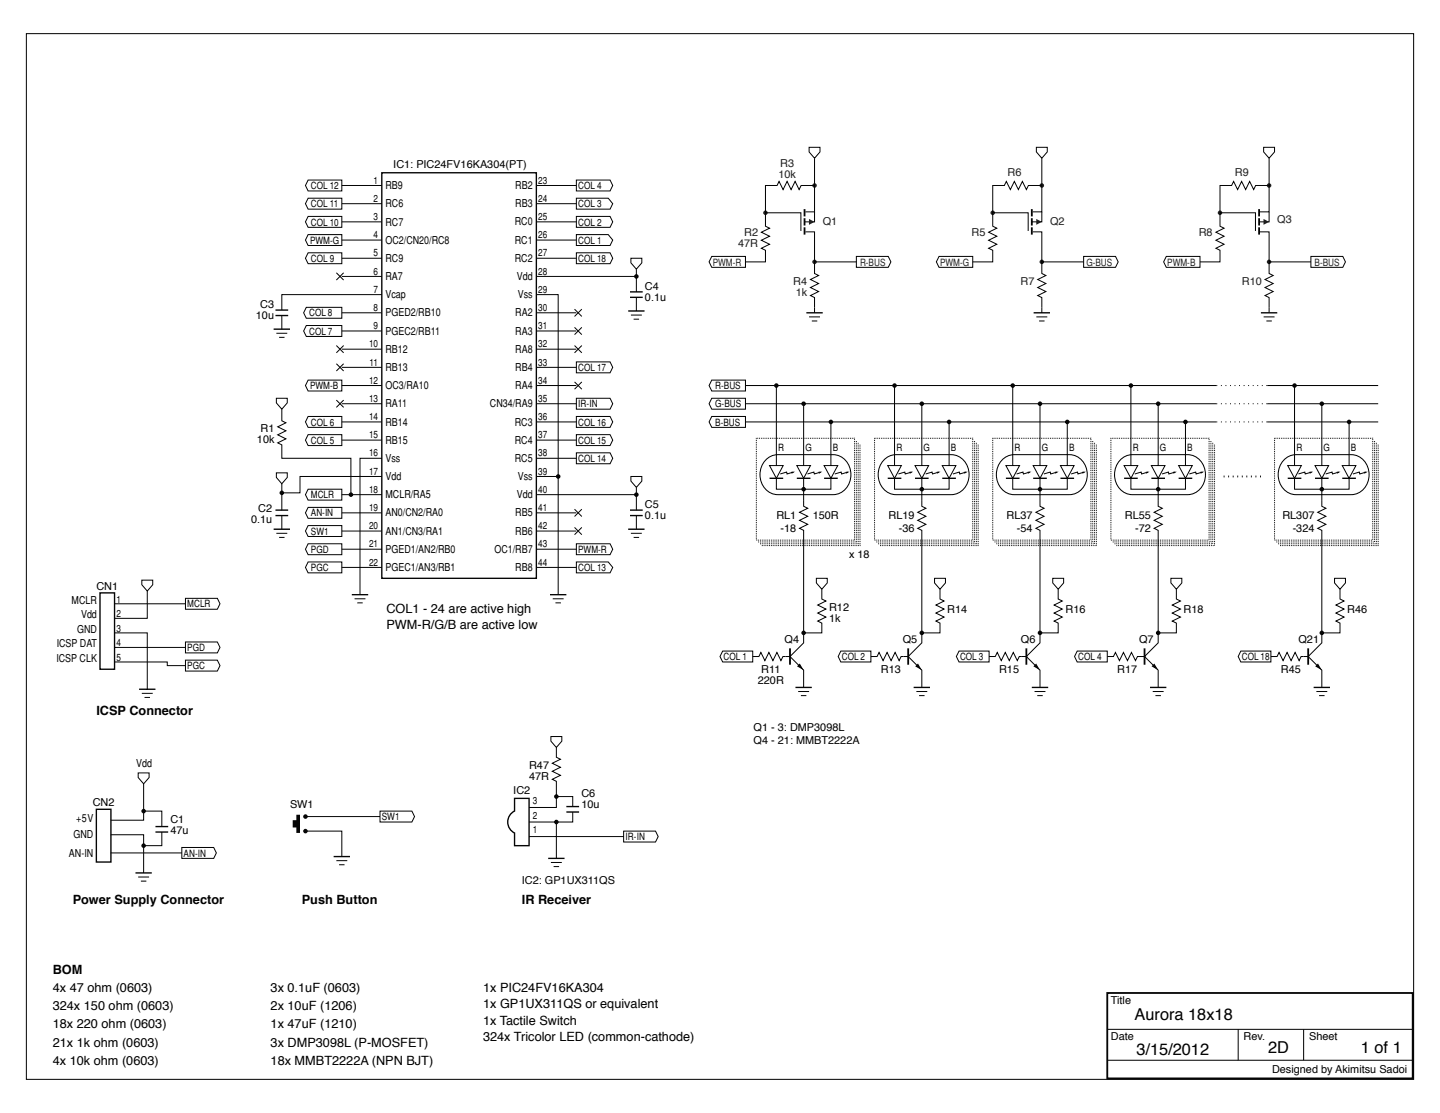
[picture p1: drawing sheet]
<svg xmlns="http://www.w3.org/2000/svg" width="279mm" height="216mm" viewBox="0 0 279 216" stroke-linecap="round" stroke-linejoin="round" font-family="sans-serif">
<!-- layer: base -->
<path d="M214.8 192.6h59.3v16.6h-59.3z" fill="none" stroke="#000" stroke-width=".35"/>
<path d="M5.1 6.5h269.2v202.9h-269.2zM214.8 199.7h59.3M240.2 199.7v6M252.9 199.7v6M214.8 205.7h59.3" fill="none" stroke="#000" stroke-width=".19"/>
<!-- layer: schematic -->
<g fill="none" stroke="#000" stroke-width=".19">
<path d="M144.6 78.3h91.4M144.6 74.8h91.4M150.6 74.8v15.5M155.9 78.3v12M173.6 74.8v15.5M178.9 78.3v12M196.5 74.8v15.5M201.8 78.3v12M219.4 74.8v15.5M224.7 78.3v12M245.9 78.3h21.5M245.9 74.8h21.5"/>
<path d="M251.2 74.8v15.5M256.5 78.3v12M144.6 81.8h91.4M149.3 90.3h2.7l-1.4 2.5zM153.9 91.6l-1.2 .3-.1-.3-1.2 .3M154.6 90.3h2.7l-1.4 2.5zM155.9 92.8v5.4l.8 .4-1.6 .8 1.6 .8-1.6 .7 1.6 .8-1.6 .8 .8 .4v19.9M159.2 91.6l-1.2 .3-.1-.3-1.2 .3M159.9 90.3h2.6l-1.3 2.5zM161.2 92.8v2.1h-5.3h-5.3v-2.1M161.2 81.8v8.5M164.5 91.6l-1.2 .3-.1-.3-1.2 .3"/>
<path d="M172.2 90.3h2.7l-1.3 2.5zM176.9 91.6l-1.3 .3v-.3l-1.3 .3M177.5 90.3h2.7l-1.3 2.5zM178.9 92.8v5.4l.8 .4-1.6 .8 1.6 .8-1.6 .7 1.6 .8-1.6 .8 .8 .4v19.9M182.2 91.6l-1.3 .3-.1-.3-1.2 .3M182.8 90.3h2.7l-1.4 2.5zM184.1 92.8v2.1h-5.2h-5.3v-2.1M184.1 81.8v8.5M187.5 91.6l-1.3 .3-.1-.3-1.2 .3M195.2 90.3h2.6l-1.3 2.5zM199.8 91.6l-1.2 .3-.1-.3-1.3 .3M200.5 90.3h2.6l-1.3 2.5z"/>
<path d="M201.8 92.8v5.4l.8 .4-1.6 .8 1.6 .8-1.6 .7 1.6 .8-1.6 .8 .8 .4v19.9M205.1 91.6l-1.2 .3-.1-.3-1.3 .3M205.8 90.3h2.6l-1.3 2.5zM207.1 92.8v2.1h-5.3h-5.3v-2.1M207.1 81.8v8.5M210.4 91.6l-1.2 .3-.1-.3-1.3 .3M218.1 90.3h2.7l-1.4 2.5zM222.7 91.6l-1.2 .3-.1-.3-1.2 .3M223.4 90.3h2.6l-1.3 2.5zM224.7 92.8v5.4l.8 .4-1.6 .8 1.6 .8-1.6 .7 1.6 .8-1.6 .8 .8 .4v19.9M228 91.6l-1.2 .3-.1-.3-1.2 .3M228.7 90.3h2.6l-1.3 2.5z"/>
<path d="M230 92.8v2.1h-5.3h-5.3v-2.1M230 81.8v8.5M233.3 91.6l-1.2 .3-.1-.3-1.2 .3M245.9 81.8h21.5M249.9 90.3h2.6l-1.3 2.5zM254.5 91.6l-1.2 .3-.1-.3-1.3 .3M255.1 90.3h2.7l-1.3 2.5zM256.5 92.8v5.4l.8 .4-1.6 .8 1.6 .8-1.6 .7 1.6 .8-1.6 .8 .8 .4v19.9M259.8 91.6l-1.3 .3v-.3l-1.3 .3M260.4 90.3h2.7l-1.3 2.5zM261.8 92.8v2.1h-5.3h-5.3v-2.1M261.8 81.8v8.5"/>
<path d="M265.1 91.6l-1.3 .3-.1-.3-1.2 .3M22.2 117.1h13.8M27.5 112.5h2.1v.9l-1 1.3-1.1-1.3zM28.6 114.7v5.2h-6.4M158.4 112.2h2.1v.9l-1 1.2-1.1-1.2zM159.5 114.3v1.9l.7 .4-1.5 .8 1.5 .7-1.5 .8 1.5 .8-1.5 .8 .8 .4v1.9h-3.6M181.3 112.2h2.1v.9l-1 1.2-1.1-1.2zM182.4 114.3v1.9l.8 .4-1.6 .8 1.6 .7-1.6 .8 1.6 .8-1.6 .8 .8 .4v1.9h-3.5M204.3 112.2h2.1v.9l-1.1 1.2-1-1.2zM205.3 114.3v1.9l.8 .4-1.6 .8 1.6 .7-1.6 .8 1.6 .8-1.6 .8 .8 .4v1.9h-3.5M227.2 112.2h2.1v.9l-1.1 1.2-1-1.2zM228.2 114.3v1.9l.8 .4-1.5 .8 1.5 .7-1.5 .8 1.5 .8-1.5 .8 .7 .4v1.9h-3.5"/>
<path d="M258.9 112.2h2.2v.9l-1.1 1.2-1.1-1.2zM260 114.3v1.9l.8 .4-1.6 .8 1.6 .7-1.6 .8 1.6 .8-1.6 .8 .8 .4v1.9h-3.5M22.2 125.6h13.8M22.2 122.8h6.4v10.9M22.2 128.4h10.3v.7h3.5M27.5 134.5h2.1M28 135.3h1.1M146 127.4h1.2l.4-.8 .8 1.5 .8-1.5 .8 1.5 .7-1.5 .8 1.5 .4-.7h1.4M154.9 134.1h2.1M155.4 134.9h1.1M155.9 122.8v1.9l-2.6 2.7 2.6 2.6v3.3M169 127.4h1.2l.4-.8 .7 1.5 .8-1.5 .8 1.5 .8-1.5 .8 1.5 .3-.7h1.4"/>
<path d="M177.8 134.1h2.1M178.3 134.9h1.1M178.9 122.8v1.9l-2.7 2.7 2.7 2.6v3.3M191.9 127.4h1.2l.4-.8 .8 1.5 .7-1.5 .8 1.5 .8-1.5 .8 1.5 .4-.7h1.3M200.7 134.1h2.1M201.3 134.9h1M201.8 122.8v1.9l-2.7 2.7 2.7 2.6v3.3M214.8 127.4h1.2l.4-.8 .8 1.5 .8-1.5 .8 1.5 .7-1.5 .8 1.5 .4-.7h1.4M223.7 134.1h2.1M224.2 134.9h1M224.7 122.8v1.9l-2.6 2.7 2.6 2.6v3.3M246.6 127.4h1.2l.4-.8 .8 1.5 .7-1.5 .8 1.5 .8-1.5 .8 1.5 .4-.7h1.3"/>
<path d="M255.4 134.1h2.1M255.9 134.9h1.1M256.5 122.8v1.9l-2.7 2.7 2.7 2.6v3.3M26.8 149.9h2.1v.9l-1 1.2-1.1-1.2zM27.9 152v7.1h-6.4M27.9 157.3h3.5v3M59.3 158.4h14.4M102.7 159.5h5.2v7M106.9 142.9h2.1v.9l-1.1 1.2-1-1.2zM107.9 154.5v2.1h-5.2M107.9 154.5h3.2v2M107.9 145v1.9l.8 .4-1.5 .8 1.5 .7-1.5 .8 1.5 .8-1.5 .8 .7 .4v2.9"/>
<path d="M111.1 157.5v2h-3.2M21.5 161.9h6.4v7.4M21.5 165.5h13.8M26.8 170.1h2.1M27.3 170.9h1.1M31.4 161.4v2.6h-3.5M59.3 161.2h7v5M65.3 167h2.1M65.8 167.7h1.1M102.7 162.3h18.3M106.9 167.3h2.1M107.4 168.1h1.1"/>
</g>
<g fill="none" stroke="#000" stroke-width=".26">
<path d="M149.3 92.8h2.7M154.6 92.8h2.7M159.9 92.8h2.6M172.2 92.8h2.7M177.5 92.8h2.7M182.8 92.8h2.7M195.2 92.8h2.6M200.5 92.8h2.6M205.8 92.8h2.6M218.1 92.8h2.7M223.4 92.8h2.6M228.7 92.8h2.6"/>
<path d="M249.9 92.8h2.6M255.1 92.8h2.7M260.4 92.8h2.7M19.4 115h2.8v14.8h-2.8zM27 133.7h3.2M154.3 133.3h3.2M177.3 133.3h3.1M200.2 133.3h3.2M223.1 133.3h3.2M254.9 133.3h3.2M18.7 157h2.8v10.2h-2.8zM99.8 154.9h2.9v9.1h-2.9v-2.4a2.38 2.38 0 0 1-1.3-2.1 2.38 2.38 0 0 1 1.3-2.2z"/>
<path d="M109.9 157.5h2.5M109.9 156.5h2.5M26.3 169.3h3.2M30.2 161.4h2.4M30.2 160.3h2.4M64.7 166.2h3.2M106.4 166.5h3.1"/>
</g>
<g fill="#000">
<path d="M153.5 91.5h.8l-.7 .4zM158.8 91.5h.7l-.6 .4zM164.1 91.5h.7l-.6 .4zM176.4 91.5h.8l-.6 .4zM181.7 91.5h.8l-.7 .4zM187 91.5h.8l-.7 .4zM199.4 91.5h.7l-.6 .4zM204.7 91.5h.7l-.6 .4zM210 91.5h.7l-.6 .4zM222.3 91.5h.7l-.6 .4zM227.6 91.5h.7l-.6 .4zM232.9 91.5h.7l-.6 .4z"/>
<path d="M254.1 91.5h.7l-.6 .4zM259.3 91.5h.8l-.6 .4zM264.6 91.5h.8l-.7 .4zM154.6 129.3l.6-.6 .7 1.3zM177.6 129.3l.5-.6 .8 1.3zM200.5 129.3l.5-.6 .8 1.3zM223.4 129.3l.6-.6 .7 1.3zM255.2 129.3l.5-.6 .8 1.3zM57.5 158h.7v3.6h-.7v-1.1h-.7v-1.4h.7z"/>
<circle cx="150.6" cy="74.8" r=".44"/>
<circle cx="155.9" cy="78.3" r=".44"/>
<circle cx="173.6" cy="74.8" r=".44"/>
<circle cx="178.9" cy="78.3" r=".44"/>
<circle cx="196.5" cy="74.8" r=".44"/>
<circle cx="201.8" cy="78.3" r=".44"/>
<circle cx="219.4" cy="74.8" r=".44"/>
<circle cx="224.7" cy="78.3" r=".44"/>
<circle cx="251.2" cy="74.8" r=".44"/>
<circle cx="256.5" cy="78.3" r=".44"/>
<circle cx="155.9" cy="94.9" r=".44"/>
<circle cx="161.2" cy="81.8" r=".44"/>
<circle cx="178.9" cy="94.9" r=".44"/>
<circle cx="184.1" cy="81.8" r=".44"/>
<circle cx="201.8" cy="94.9" r=".44"/>
<circle cx="207.1" cy="81.8" r=".44"/>
<circle cx="224.7" cy="94.9" r=".44"/>
<circle cx="230" cy="81.8" r=".44"/>
<circle cx="256.5" cy="94.9" r=".44"/>
<circle cx="261.8" cy="81.8" r=".44"/>
<circle cx="155.9" cy="122.8" r=".44"/>
<circle cx="178.9" cy="122.8" r=".44"/>
<circle cx="201.8" cy="122.8" r=".44"/>
<circle cx="224.7" cy="122.8" r=".44"/>
<circle cx="256.5" cy="122.8" r=".44"/>
<circle cx="27.9" cy="157.3" r=".44"/>
<circle cx="59.3" cy="158.4" r=".44"/>
<circle cx="107.9" cy="159.5" r=".44"/>
<circle cx="107.9" cy="154.5" r=".44"/>
<circle cx="27.9" cy="164" r=".44"/>
<circle cx="59.3" cy="161.2" r=".44"/>
</g>
<path d="M153.3 125.8v3.1M176.2 125.8v3.1M199.1 125.8v3.1M222.1 125.8v3.1M253.8 125.8v3.1" fill="none" stroke="#000" stroke-width=".35"/>
<path d="M236 78.3h9.9M236 74.8h9.9M236 81.8h9.9" fill="none" stroke="#000" stroke-width=".19" stroke-dasharray=".2 .7" stroke-linecap="butt"/>
<path d="M237.4 92.4h7.8" fill="none" stroke="#000" stroke-width=".35" stroke-dasharray=".2 .7" stroke-linecap="butt"/>
<path d="M148.5 89.3a3.3 3.3 0 0 1 2.4-1.1h10.7a4 4 0 0 1 3.4 2.9 4 4 0 0 1-1.4 4.2l-1.3 .6-.7 .1h-10.7a4 4 0 0 1-3.2-2.6 4 4 0 0 1 .8-4.1zM171.4 89.3a3.3 3.3 0 0 1 2.4-1.1h10.8a4 4 0 0 1 3.3 2.9 4 4 0 0 1-1.4 4.2l-1.2 .6-.7 .1h-10.8a4 4 0 0 1-3.2-2.6 4 4 0 0 1 .8-4.1zM194.3 89.3a3.3 3.3 0 0 1 2.5-1.1h10.7a4 4 0 0 1 3.4 2.9 4 4 0 0 1-1.5 4.2l-1.2 .6-.7 .1h-10.7a4 4 0 0 1-3.3-2.6 4 4 0 0 1 .8-4.1zM217.3 89.3a3.3 3.3 0 0 1 2.4-1.1h10.7a4 4 0 0 1 3.4 2.9 4 4 0 0 1-1.4 4.2l-1.3 .6-.7 .1h-10.7a4 4 0 0 1-3.3-2.6 4 4 0 0 1 .9-4.1zM249 89.3a3.3 3.3 0 0 1 2.5-1.1h10.7a4 4 0 0 1 3.4 2.9 4 4 0 0 1-1.5 4.2l-1.2 .6-.7 .1h-10.7a4 4 0 0 1-3.3-2.6 4 4 0 0 1 .8-4.1z" fill="none" stroke="#000" stroke-width=".2"/>
<g fill="#231f20">
<circle cx="158" cy="50.8" r=".44"/>
<circle cx="202.1" cy="50.8" r=".44"/>
</g>
<path d="M246.2 59.6v1.1M245.2 61.5h2.1M245.7 62.3h1.1" fill="none" stroke="#000" stroke-width=".19"/>
<path d="M244.7 60.7h3.1" fill="none" stroke="#000" stroke-width=".26"/>
<circle cx="246.2" cy="50.8" r=".44" fill="#231f20"/>
<path d="M245.2 28.6h2.1v.9l-1.1 1.2-1-1.2zM158 50.8v2.3l.8 .3-1.5 .8 1.5 .8-1.5 .8 1.5 .8-1.5 .7 .7 .4v3M202.1 50.8v2.3l.8 .3-1.6 .8 1.6 .8-1.6 .8 1.6 .8-1.6 .7 .8 .4v3M246.2 50.8v2.3l.8 .3-1.6 .8 1.6 .8-1.6 .8 1.6 .8-1.6 .7 .8 .4v1.9M157 61.5h2.1M157.5 62.3h1.1M201.1 61.5h2.1M201.6 62.3h1.1" fill="none" stroke="#000" stroke-width=".19"/>
<path d="M156.5 60.7h3.1M200.6 60.7h3.1" fill="none" stroke="#000" stroke-width=".26"/>
<g fill="#231f20">
<circle cx="236.7" cy="41.3" r=".44"/>
<circle cx="246.2" cy="36" r=".44"/>
</g>
<path d="M246.2 30.7v10.4h-1.7M246.2 36h-2.6l-.4 .8-.7-1.6-.8 1.6-.8-1.6-.8 1.6-.7-1.6-.4 .8h-2.3v5.3h6.9v3.5M244.5 45h1.7v5.8M246.2 41.1v1.9h-1.9" fill="none" stroke="#000" stroke-width=".19"/>
<path d="M244.3 40.6v1.4M244.3 42.3v1.4M244.3 44.1v1.4" fill="none" stroke="#000" stroke-width=".35"/>
<path d="M245.2 42.5l1 .5-1 .6z" fill="#231f20"/>
<path d="M201.1 28.6h2.1v.9l-1.1 1.2-1-1.2z" fill="none" stroke="#000" stroke-width=".19"/>
<g fill="#231f20">
<circle cx="192.6" cy="41.3" r=".44"/>
<circle cx="202.1" cy="36" r=".44"/>
</g>
<path d="M202.1 36h-2.6l-.4 .8-.7-1.6-.8 1.6-.8-1.6-.8 1.6-.7-1.6-.4 .8h-2.3v5.3h6.9v3.5M202.1 30.7v10.4h-1.7M158 50.8h8.2M200.4 45h1.7v5.8h8.2M202.1 41.1v1.9h-1.9M246.2 50.8h8.2" fill="none" stroke="#000" stroke-width=".19"/>
<path d="M200.2 40.6v1.4M200.2 42.3v1.4M200.2 44.1v1.4" fill="none" stroke="#000" stroke-width=".35"/>
<path d="M201.1 42.5l1 .5-1 .6z" fill="#231f20"/>
<path d="M157 28.6h2.1v.9l-1.1 1.2-1-1.2z" fill="none" stroke="#000" stroke-width=".19"/>
<g fill="#231f20">
<circle cx="148.5" cy="41.3" r=".44"/>
<circle cx="158" cy="36" r=".44"/>
</g>
<path d="M158 36h-2.6l-.3 .8-.8-1.6-.8 1.6-.8-1.6-.8 1.6-.7-1.6-.4 .8h-2.3v5.3M158 30.7v10.4h-1.7M148.5 41.3v2.6l.8 .4-1.6 .7 1.6 .8-1.6 .8 1.6 .8-1.6 .8 .8 .3v2.3h-3.9M148.5 41.3h6.9v3.5M156.3 45h1.7v5.8M158 41.1v1.9h-1.9M192.6 41.3v2.6l.8 .4-1.6 .7 1.6 .8-1.6 .8 1.6 .8-1.6 .8 .8 .3v2.3h-3.9M236.7 41.3v2.6l.8 .4-1.6 .7 1.6 .8-1.6 .8 1.6 .8-1.6 .8 .8 .3v2.3h-3.9" fill="none" stroke="#000" stroke-width=".19"/>
<path d="M156.1 40.6v1.4M156.1 42.3v1.4M156.1 44.1v1.4" fill="none" stroke="#000" stroke-width=".35"/>
<path d="M157 42.5l1 .5-1 .6z" fill="#231f20"/>
<g fill="none" stroke="#000" stroke-width=".19">
<path d="M66.3 39.5h7.8M66.3 36h7.8M104.1 39.5h7.7M104.1 36h7.7M65.3 52.9l1.4 1.4M66.3 46.6h7.8M66.3 50.1h7.8M66.3 43h7.8M66.3 53.6h7.8M66.7 52.9l-1.4 1.4M74.1 57.2h-19.4v2.9M104.1 57.2h4.2v58.2"/>
<path d="M104.1 46.6h7.7M104.1 50.1h7.7M104.1 43h7.7M104.1 53.6h19.4M111.5 60l1.4 1.4M112.9 60l-1.4 1.4M122.4 50.1h2.1v.9l-1 1.2-1.1-1.2zM123.5 52.2v4.4M123.5 57.7v2.6M53.6 77.3h2.1v.9l-1 1.2-1.1-1.2zM53.6 64.6h2.1M54.2 65.4h1"/>
<path d="M54.7 79.4v2.2l.8 .4-1.6 .8 1.6 .8-1.6 .8 1.6 .7-1.6 .8 .8 .4v2.6h13.4v7.1M54.7 61.2v2.7M65.3 67l1.4 1.4M65.3 70.6l1.4 1.4M65.3 77.6l1.4 1.4M66.3 74.8h7.8M66.3 71.3h7.8M66.3 78.3h7.8M66.3 67.7h7.8M66.3 64.2h7.8M66.3 60.7h7.8M66.7 67l-1.4 1.4"/>
<path d="M66.7 70.6l-1.4 1.4M66.7 77.6l-1.4 1.4M104.1 74.8h7.7M104.1 71.3h7.7M104.1 78.3h7.7M104.1 67.7h7.7M104.1 64.2h7.7M104.1 60.7h7.7M111.5 63.5l1.4 1.4M111.5 67l1.4 1.4M111.5 74.1l1.4 1.4M112.9 63.5l-1.4 1.4"/>
<path d="M112.9 67l-1.4 1.4M112.9 74.1l-1.4 1.4M122.4 61.1h2.1M122.9 61.9h1.1M53.6 91.7h2.1v.9l-1 1.2-1.1-1.2zM54.7 93.8v5.2M66.3 96h7.8M66.3 99.5h7.8M66.3 81.8h7.8M66.3 85.4h7.8M74.1 92.4h-15.9v3.2h-3.5M74.1 88.9h-4.3v26.5"/>
<path d="M104.1 88.9h7.7M104.1 96h19.4M104.1 99.5h7.7M104.1 81.8h7.7M104.1 92.4h4.2M104.1 85.4h7.7M111.5 98.8l1.4 1.4M112.9 98.8l-1.4 1.4M122.4 92.4h2.1v.9l-1 1.2-1.1-1.2zM123.5 94.5v4.5M53.6 103.5h2.1M54.2 104.2h1"/>
<path d="M54.7 100v2.7M66.3 106.5h7.8M66.3 103h7.8M66.3 110.1h7.8M68.8 116.2h2.1M69.3 116.9h1.1M104.1 106.5h7.7M104.1 103h7.7M104.1 110.1h7.7M107.2 116.2h2.2M107.8 116.9h1M111.5 102.3l1.4 1.4"/>
<path d="M112.9 102.3l-1.4 1.4M122.4 103.5h2.1M122.9 104.2h1.1M123.5 100v2.7"/>
</g>
<g fill="none" stroke="#000" stroke-width=".26">
<path d="M74.1 33.5h30v78.7h-30zM122.2 57.7h2.5M122.2 56.6h2.5M53.1 63.9h3.2M53.4 61.2h2.5M53.4 60.1h2.5M121.9 60.3h3.2M53.4 99h2.5M122.2 99h2.5M53.1 102.7h3.2M53.4 100h2.5M68.3 115.4h3.1"/>
<path d="M106.7 115.4h3.2M121.9 102.7h3.2M122.2 100h2.5"/>
</g>
<g fill="#000">
<circle cx="123.5" cy="53.6" r=".44"/>
<circle cx="54.7" cy="95.6" r=".44"/>
<circle cx="68.1" cy="96" r=".44"/>
<circle cx="108.3" cy="92.4" r=".44"/>
<circle cx="123.5" cy="96" r=".44"/>
</g>
<!-- layer: labels -->
<g fill="none" stroke="#000" stroke-width=".19">
<path d="M59.8 34.9h6.5v2.1h-6.5l-.5-1zM59.8 38.5h6.5v2.1h-6.5l-.5-1.1zM111.8 38.5h6.2l.9 1-.5 1.1h-6.6zM111.8 34.9h6.6l.5 1.1-.5 1h-6.6zM59.4 59.6h6.9v2.1h-6.9l-.5-1zM59.8 42h6.5v2.1h-6.5l-.5-1.1zM59.8 45.5h6.5v2.1h-6.5l-.5-1zM59.8 49h6.5v2.2h-6.5l-.5-1.1zM111.8 45.5h6.2l.9 1.1-.5 1h-6.6zM111.8 49h6.6l.5 1.1-.5 1.1h-6.6zM111.8 42h6.6l.5 1-.5 1.1h-6.6zM138.1 49.7h6.5v2.2h-6.5l-.5-1.1z"/>
<path d="M166.2 49.7h6.1l.6 1.1-.6 1.1h-6.1zM182.2 49.7h6.5v2.2h-6.5l-.5-1.1zM210.3 49.7h6.1l.6 1.1-.6 1.1h-6.1zM226.3 49.7h6.5v2.2h-6.5l-.5-1.1zM254.4 49.7h6.1l.6 1.1-.6 1.1h-6.1zM59.4 63.1h6.9v2.2h-6.9l-.5-1.1zM59.8 73.7h6.5v2.1h-6.5l-.5-1zM111.8 70.2h6.6l.5 1.1-.5 1h-6.6zM111.8 77.3h6.6l.5 1-.5 1.1h-6.6zM138.1 73.7h6.5v2.1h-6.5l-.5-1zM138.1 77.3h6.5v2.1h-6.5l-.5-1.1zM59.8 94.9h6.5v2.1h-6.5l-.5-1z"/>
<path d="M59.8 98.4h6.5v2.1h-6.5l-.5-1zM59.8 80.8h6.5v2.1h-6.5l-.5-1.1zM59.8 84.3h6.5v2.1h-6.5l-.5-1zM111.8 80.8h6.6l.5 1-.5 1.1h-6.6zM111.8 84.3h6.6l.5 1.1-.5 1h-6.6zM111.8 87.8h6.6l.5 1.1-.5 1.1h-6.6zM138.1 80.8h6.5v2.1h-6.5l-.5-1.1zM36 116.1h6.2l.5 1-.5 1.1h-6.2zM59.8 102h6.5v2.1h-6.5l-.5-1.1zM59.8 105.5h6.5v2.1h-6.5l-.5-1.1zM59.8 109h6.5v2.1h-6.5l-.5-1zM111.8 109h6.2l.9 1.1-.5 1h-6.6z"/>
<path d="M111.8 105.5h6.6l.5 1-.5 1.1h-6.6zM36 128.1h6.2l.5 1-.5 1.1h-6.2zM36 124.5h6.2l.5 1.1-.5 1h-6.2zM140.2 126.3h5.8v2.1h-5.8l-.5-1zM163.1 126.3h5.9v2.1h-5.9l-.5-1zM186.1 126.3h5.8v2.1h-5.8l-.5-1zM209 126.3h5.8v2.1h-5.8l-.5-1zM240.8 126.3h5.8v2.1h-5.8l-.6-1zM73.7 157.3h6.2l.5 1.1-.5 1.1h-6.2zM35.3 164.4h6.2l.5 1.1-.5 1h-6.2zM121 161.2h6.2l.5 1.1-.5 1h-6.2z"/>
</g>
<g fill="none" stroke="#000" stroke-width=".19" stroke-dasharray=".2 .2" stroke-linecap="butt">
<path d="M146.8 85h19v19.8h-19zM169.7 85h19v19.8h-19zM192.6 85h19.1v19.8h-19.1zM215.5 85h19.1v19.8h-19.1zM247.3 85h19v19.8h-19zM147.1 105.1h19.1v-19.7M147.5 105.5h19v-19.8M147.8 105.8h19.1v-19.7M170 105.1h19.1v-19.7M170.4 105.5h19v-19.8M170.7 105.8h19.1v-19.7M193 105.1h19v-19.7"/>
<path d="M193.3 105.5h19.1v-19.8M193.7 105.8h19v-19.7M215.9 105.1h19v-19.7M216.3 105.5h19v-19.8M216.6 105.8h19.1v-19.7M247.6 105.1h19.1v-19.7M248 105.5h19.1v-19.8M248.4 105.8h19v-19.7"/>
</g>
<g font-size="3.2">
<text x="220.1" y="197.9">Aurora 18x18</text>
<text x="220.5" y="204.6">3/15/2012</text>
<text x="246.1" y="204.3">2D</text>
<text x="264" y="204.3">1 of 1</text>
</g>
<g font-size="2.5">
<text x="75" y="118.9">COL1 - 24 are active high</text>
<text x="75" y="122.1">PWM-R/G/B are active low</text>
<text x="18.7" y="138.6">ICSP Connector</text>
<text x="14.1" y="175.3">Power Supply Connector</text>
<text x="58.6" y="175.3">Push Button</text>
<text x="101.2" y="175.3">IR Receiver</text>
<text x="10.2" y="188.9">BOM</text>
<text x="10.2" y="192.4">4x 47 ohm (0603)</text>
<text x="10.2" y="196">324x 150 ohm (0603)</text>
<text x="52.5" y="192.4">3x 0.1uF (0603)</text>
<text x="52.5" y="196">2x 10uF (1206)</text>
<text x="93.7" y="192.4">1x PIC24FV16KA304</text>
<text x="93.7" y="195.6">1x GP1UX311QS or equivalent</text>
<text x="10.2" y="199.5">18x 220 ohm (0603)</text>
<text x="10.2" y="203">21x 1k ohm (0603)</text>
<text x="52.5" y="199.5">1x 47uF (1210)</text>
<text x="52.5" y="203">3x DMP3098L (P-MOSFET)</text>
<text x="93.7" y="198.8">1x Tactile Switch</text>
<text x="93.7" y="202">324x Tricolor LED (common-cathode)</text>
<text x="10.2" y="206.6">4x 10k ohm (0603)</text>
<text x="52.5" y="206.6">18x MMBT2222A (NPN BJT)</text>
</g>
<g font-size="2.1">
<text x="76.3" y="32.6">IC1: PIC24FV16KA304(PT)</text>
<text x="74.8" y="40.2">RC6</text>
<text x="74.8" y="36.7">RB9</text>
<text x="100" y="36.7">RB2</text>
<text x="100" y="40.2">RB3</text>
<text x="74.8" y="47.3">OC2/CN20/RC8</text>
<text x="74.8" y="43.7">RC7</text>
<text x="99.9" y="43.7">RC0</text>
<text x="99.9" y="47.3">RC1</text>
<text x="74.8" y="50.8">RC9</text>
<text x="99.9" y="50.8">RC2</text>
<text x="50.5" y="59.8">C3</text>
<text x="74.8" y="54.3">RA7</text>
<text x="74.8" y="57.9">Vcap</text>
<text x="100.3" y="54.3">Vdd</text>
<text x="100.5" y="57.9">Vss</text>
<text x="125.1" y="56.3">C4</text>
<text x="125.1" y="58.4">0.1u</text>
<text x="49.6" y="61.9">10u</text>
<text x="74.8" y="64.9">PGEC2/RB11</text>
<text x="74.8" y="61.4">PGED2/RB10</text>
<text x="100" y="61.4">RA2</text>
<text x="100" y="64.9">RA3</text>
<text x="74.8" y="68.4">RB12</text>
<text x="74.8" y="72">RB13</text>
<text x="100" y="72">RB4</text>
<text x="100" y="68.4">RA8</text>
<text x="74.8" y="75.5">OC3/RA10</text>
<text x="100" y="75.5">RA4</text>
<text x="50.6" y="83.9">R1</text>
<text x="74.8" y="82.5">RB14</text>
<text x="74.8" y="79">RA11</text>
<text x="95.1" y="79">CN34/RA9</text>
<text x="99.9" y="82.5">RC3</text>
<text x="49.9" y="86">10k</text>
<text x="74.8" y="86.1">RB15</text>
<text x="74.8" y="89.6">Vss</text>
<text x="99.9" y="86.1">RC4</text>
<text x="99.9" y="89.6">RC5</text>
<text x="74.8" y="93.1">Vdd</text>
<text x="100.5" y="93.1">Vss</text>
<text x="48.7" y="101.4">0.1u</text>
<text x="50.1" y="99.3">C2</text>
<text x="74.8" y="96.7">MCLR/RA5</text>
<text x="74.8" y="100.2">AN0/CN2/RA0</text>
<text x="100" y="100.2">RB5</text>
<text x="100.3" y="96.7">Vdd</text>
<text x="125.1" y="98.6">C5</text>
<text x="125.1" y="100.7">0.1u</text>
<text x="150.6" y="100.6">RL1</text>
<text x="157.7" y="100.6">150R</text>
<text x="172.4" y="100.6">RL19</text>
<text x="195.3" y="100.6">RL37</text>
<text x="218.2" y="100.6">RL55</text>
<text x="248.8" y="100.6">RL307</text>
<text x="74.8" y="103.7">AN1/CN3/RA1</text>
<text x="74.8" y="107.2">PGED1/AN2/RB0</text>
<text x="95.9" y="107.2">OC1/RB7</text>
<text x="100" y="103.7">RB6</text>
<text x="151.5" y="103.2">-18</text>
<text x="174.4" y="103.2">-36</text>
<text x="197.3" y="103.2">-54</text>
<text x="220.2" y="103.2">-72</text>
<text x="250.8" y="103.2">-324</text>
<text x="74.8" y="110.8">PGEC1/AN3/RB1</text>
<text x="100" y="110.8">RB8</text>
<text x="164.7" y="108.2">x 18</text>
<text x="13.9" y="117.1">MCLR</text>
<text x="15.7" y="119.9">Vdd</text>
<text x="18.7" y="114.4">CN1</text>
<text x="160.9" y="118.5">R12</text>
<text x="183.8" y="118.8">R14</text>
<text x="206.7" y="118.8">R16</text>
<text x="229.7" y="118.8">R18</text>
<text x="261.4" y="118.8">R46</text>
<text x="11" y="125.6">ICSP DAT</text>
<text x="15" y="122.8">GND</text>
<text x="152.2" y="124.8">Q4</text>
<text x="160.9" y="120.6">1k</text>
<text x="175.2" y="124.8">Q5</text>
<text x="198.1" y="124.8">Q6</text>
<text x="221" y="124.8">Q7</text>
<text x="251.9" y="124.8">Q21</text>
<text x="10.9" y="128.4">ICSP CLK</text>
<text x="147.7" y="130.6">R11</text>
<text x="170.9" y="130.6">R13</text>
<text x="193.9" y="130.6">R15</text>
<text x="216.8" y="130.6">R17</text>
<text x="248.5" y="130.6">R45</text>
<text x="147" y="132.7">220R</text>
<text x="146.2" y="141.8">Q1 - 3: DMP3098L</text>
<text x="26.4" y="148.9">Vdd</text>
<text x="102.7" y="149.2">R47</text>
<text x="146.2" y="144.3">Q4 - 21: MMBT2222A</text>
<text x="99.6" y="153.9">IC2</text>
<text x="102.7" y="151.3">47R</text>
<text x="112.8" y="154.7">C6</text>
<text x="14.8" y="159.5">+5V</text>
<text x="18" y="156.4">CN2</text>
<text x="33.1" y="159.6">C1</text>
<text x="33.1" y="161.7">47u</text>
<text x="56.3" y="156.7">SW1</text>
<text x="112.8" y="156.8">10u</text>
<text x="13.4" y="166.2">AN-IN</text>
<text x="14.3" y="162.6">GND</text>
<text x="101.2" y="171.6">IC2: GP1UX311QS</text>
<text x="215.5" y="194.7">Title</text>
<text x="215.5" y="201.8">Date</text>
<text x="241.3" y="201.8">Rev.</text>
<text x="254" y="201.8">Sheet</text>
<text x="246.8" y="208.1">Designed by Akimitsu Sadoi</text>
</g>
<g font-size="2.1" fill="#231f20">
<text x="151" y="34.5">10k</text>
<text x="151.4" y="32.4">R3</text>
<text x="195.5" y="34.1">R6</text>
<text x="239.6" y="34.1">R9</text>
<text x="143.2" y="47.9">47R</text>
<text x="144.4" y="45.8">R2</text>
<text x="159.6" y="43.7">Q1</text>
<text x="188.5" y="45.8">R5</text>
<text x="203.7" y="43.7">Q2</text>
<text x="232.6" y="45.8">R8</text>
<text x="247.8" y="43.3">Q3</text>
<text x="153.9" y="55.3">R4</text>
<text x="154.4" y="57.4">1k</text>
<text x="198" y="55.3">R7</text>
<text x="240.9" y="55.3">R10</text>
</g>
<g font-size="1.9">
<text x="72.5" y="35.6">1</text>
<text x="104.4" y="35.6">23</text>
<text x="60.3" y="36.7">COL 12</text>
<text x="60.3" y="40.2">COL 11</text>
<text x="72.5" y="39.2">2</text>
<text x="104.4" y="39.2">24</text>
<text x="112.2" y="40.2">COL 3</text>
<text x="112.2" y="36.7">COL 4</text>
<text x="60.1" y="47.3">PWM-G</text>
<text x="60.3" y="43.7">COL 10</text>
<text x="72.5" y="46.2">4</text>
<text x="72.5" y="42.7">3</text>
<text x="104.4" y="46.2">26</text>
<text x="104.4" y="42.7">25</text>
<text x="112.2" y="47.3">COL 1</text>
<text x="112.2" y="43.7">COL 2</text>
<text x="60.3" y="50.8">COL 9</text>
<text x="72.5" y="49.7">5</text>
<text x="72.5" y="53.3">6</text>
<text x="104.4" y="49.7">27</text>
<text x="104.4" y="53.3">28</text>
<text x="112.2" y="50.8">COL 18</text>
<text x="72.5" y="56.8">7</text>
<text x="104.4" y="56.8">29</text>
<text x="60" y="61.4">COL 8</text>
<text x="60" y="64.9">COL 7</text>
<text x="72.5" y="63.9">9</text>
<text x="72.5" y="60.3">8</text>
<text x="104.4" y="60.3">30</text>
<text x="104.4" y="63.9">31</text>
<text x="71.6" y="67.4">10</text>
<text x="71.7" y="70.9">11</text>
<text x="104.4" y="70.9">33</text>
<text x="104.4" y="67.4">32</text>
<text x="112.2" y="72">COL 17</text>
<text x="60.1" y="75.5">PWM-B</text>
<text x="71.6" y="74.4">12</text>
<text x="71.6" y="78">13</text>
<text x="104.4" y="74.4">34</text>
<text x="104.4" y="78">35</text>
<text x="138.8" y="75.5">R-BUS</text>
<text x="60.3" y="82.5">COL 6</text>
<text x="71.6" y="81.5">14</text>
<text x="104.4" y="81.5">36</text>
<text x="112.2" y="82.5">COL 16</text>
<text x="112.2" y="79">IR-IN</text>
<text x="138.8" y="79">G-BUS</text>
<text x="138.8" y="82.5">B-BUS</text>
<text x="60.3" y="86.1">COL 5</text>
<text x="71.6" y="85">15</text>
<text x="71.6" y="88.5">16</text>
<text x="104.4" y="85">37</text>
<text x="104.4" y="88.5">38</text>
<text x="112.2" y="86.1">COL 15</text>
<text x="112.2" y="89.6">COL 14</text>
<text x="151" y="87.5">R</text>
<text x="156.3" y="87.5">G</text>
<text x="161.6" y="87.5">B</text>
<text x="173.9" y="87.5">R</text>
<text x="179.2" y="87.5">G</text>
<text x="184.5" y="87.5">B</text>
<text x="196.8" y="87.5">R</text>
<text x="202.1" y="87.5">G</text>
<text x="207.4" y="87.5">B</text>
<text x="219.8" y="87.5">R</text>
<text x="225.1" y="87.5">G</text>
<text x="230.4" y="87.5">B</text>
<text x="251.5" y="87.5">R</text>
<text x="256.8" y="87.5">G</text>
<text x="262.1" y="87.5">B</text>
<text x="71.6" y="95.6">18</text>
<text x="71.6" y="92.1">17</text>
<text x="104.4" y="92.1">39</text>
<text x="104.4" y="95.6">40</text>
<text x="60.3" y="96.7">MCLR</text>
<text x="60.3" y="100.2">AN-IN</text>
<text x="71.6" y="99.1">19</text>
<text x="104.4" y="99.1">41</text>
<text x="60.3" y="103.7">SW1</text>
<text x="60.3" y="107.2">PGD</text>
<text x="71.6" y="102.7">20</text>
<text x="71.6" y="106.2">21</text>
<text x="104.4" y="102.7">42</text>
<text x="104.4" y="106.2">43</text>
<text x="112.2" y="107.2">PWM-R</text>
<text x="60.3" y="110.8">PGC</text>
<text x="71.6" y="109.7">22</text>
<text x="104.4" y="109.7">44</text>
<text x="112.2" y="110.8">COL 13</text>
<text x="22.6" y="116.9">1</text>
<text x="22.6" y="119.7">2</text>
<text x="36.3" y="117.8">MCLR</text>
<text x="22.6" y="122.5">3</text>
<text x="22.6" y="125.3">4</text>
<text x="22.6" y="128.2">5</text>
<text x="36.3" y="129.8">PGC</text>
<text x="36.3" y="126.3">PGD</text>
<text x="140.4" y="128.1">COL 1</text>
<text x="163.3" y="128.1">COL 2</text>
<text x="186.3" y="128.1">COL 3</text>
<text x="209.2" y="128.1">COL 4</text>
<text x="240.9" y="128.1">COL 18</text>
<text x="74.1" y="159.1">SW1</text>
<text x="103.4" y="156">3</text>
<text x="103.4" y="158.9">2</text>
<text x="103.4" y="161.7">1</text>
<text x="35.6" y="166.2">AN-IN</text>
<text x="121.4" y="163">IR-IN</text>
</g>
<g font-size="1.9" fill="#231f20">
<text x="138.3" y="51.5">PWM-R</text>
<text x="166.9" y="51.5">R-BUS</text>
<text x="182.4" y="51.5">PWM-G</text>
<text x="210.8" y="51.5">G-BUS</text>
<text x="226.5" y="51.5">PWM-B</text>
<text x="255.1" y="51.5">B-BUS</text>
</g>
</svg>
